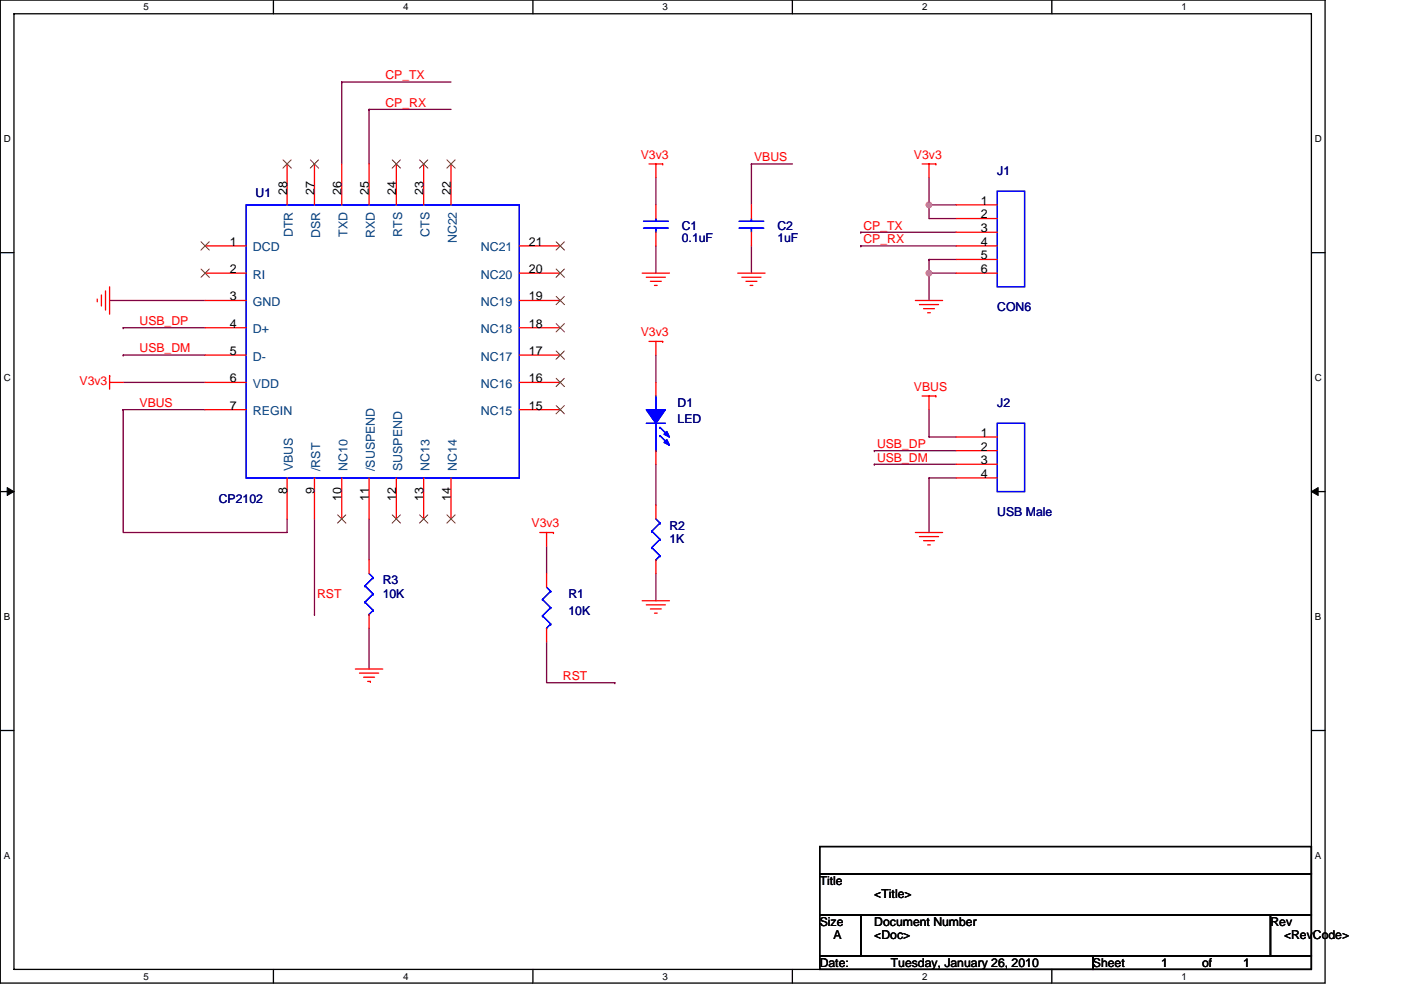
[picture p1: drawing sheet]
<svg xmlns="http://www.w3.org/2000/svg" width="297mm" height="210mm" viewBox="0 0 297 210" stroke-linecap="round" stroke-linejoin="round" font-family="sans-serif">
<path d="M.1 0h280.8v208.5h-280.8zM3 2.9h275v202.7h-275z" fill="none" stroke="#000" stroke-width=".28"/>
<g fill="#fff">
<path d="M30.5 .3h1.1v2.3h-1.1z"/>
<path d="M30.5 205.9h1.1v2.3h-1.1z"/>
</g>
<path d="M58 0v2.9M58 205.6v2.9" fill="none" stroke="#000" stroke-width=".28"/>
<g fill="#fff">
<path d="M85.5 .3h1.1v2.3h-1.1z"/>
<path d="M85.5 205.9h1.1v2.3h-1.1z"/>
</g>
<path d="M113 0v2.9M113 205.6v2.9" fill="none" stroke="#000" stroke-width=".28"/>
<g fill="#fff">
<path d="M140.5 .3h1.1v2.3h-1.1z"/>
<path d="M140.5 205.9h1.1v2.3h-1.1z"/>
</g>
<path d="M168 0v2.9M168 205.6v2.9" fill="none" stroke="#000" stroke-width=".28"/>
<g fill="#fff">
<path d="M195.5 .3h1.2v2.3h-1.2z"/>
<path d="M195.5 205.9h1.2v2.3h-1.2z"/>
</g>
<path d="M223 0v2.9M223 205.6v2.9" fill="none" stroke="#000" stroke-width=".28"/>
<g fill="#fff">
<path d="M250.5 .3h1.2v2.3h-1.2z"/>
<path d="M250.5 205.9h1.2v2.3h-1.2z"/>
<path d="M.8 28.3h1.5v2.3h-1.5z"/>
<path d="M278.8 28.3h1.5v2.3h-1.5z"/>
<path d="M.8 78.9h1.5v2.3h-1.5z"/>
<path d="M278.8 78.9h1.5v2.3h-1.5z"/>
</g>
<path d="M.1 53.6h2.9M278 53.6h2.9" fill="none" stroke="#000" stroke-width=".28"/>
<g fill="#fff">
<path d="M.8 129.6h1.4v2.3h-1.4z"/>
<path d="M278.8 129.6h1.4v2.3h-1.4z"/>
</g>
<path d="M.1 104.3h2.9M278 104.3h2.9" fill="none" stroke="#000" stroke-width=".28"/>
<path d="M1.5 103.4l1.5 .9-1.5 .8zM278 104.3l1.5-.9v1.7z" fill="#000" stroke="#000" stroke-width=".21"/>
<g fill="#fff">
<path d="M.8 180.3h1.4v2.3h-1.4z"/>
<path d="M278.8 180.3h1.4v2.3h-1.4z"/>
</g>
<path d="M.1 154.9h2.9M278 154.9h2.9M173.8 179.6h104.2v5.7h-104.2zM173.8 194h8.7v8.7h-8.7zM173.8 185.3h104.2v8.7h-104.2zM182.5 194h86.9v8.7h-86.9zM269.4 194h8.6v8.7h-8.6zM173.8 202.7h57.9v2.9h-57.9zM231.7 202.7h46.3v2.9h-46.3z" fill="none" stroke="#000" stroke-width=".28"/>
<g fill="none" stroke="#800040" stroke-width=".28">
<path d="M72.5 17.4v17.4M72.5 17.4h.1M72.5 17.4h23.1M78.2 23.2v11.6M78.2 23.2h.1M78.2 23.2h17.4M139.1 37.7v5.8M159.3 34.8v8.7M159.3 34.8h.1M159.3 34.8h8.7M197 37.7v5.8M139.1 52.2v5.7"/>
<path d="M159.3 52.2v5.7M182.5 49.3h.1M182.5 52.2h.1M182.5 49.3h20.3M182.5 52.2h20.3M197 43.5v2.9h5.8M197 43.5h.1M197 55h5.8M197 57.9h.1M197 55v2.9h5.8M197 55h.1M197 43.5h5.8"/>
<path d="M197 57.9v5.8M23.2 63.7h20.3M26.1 69.5h.1M26.1 75.3h.1M26.1 69.5h17.4M26.1 75.3h17.4M139.1 75.3v5.8M26.1 86.9v26h34.8v-2.8M26.1 86.9h.1M26.1 81.1h17.4M26.1 86.9h17.4M139.1 98.5v8.7"/>
<path d="M185.4 95.6h.1M185.4 98.5h.1M185.4 95.6h17.4M185.4 98.5h17.4M197 86.9v5.8h5.8M66.7 110.1v20.2M78.2 110.1v8.6M115.9 115.8v5.8M202.8 101.4h-5.8v11.5M66.7 130.3h.1M78.2 133.2v8.7M115.9 136.1v8.7h14.5"/>
<path d="M139.1 121.6v5.8M130.4 144.8h.1"/>
</g>
<g fill="#f0f" stroke="#f0f" stroke-width=".28">
<circle cx="197" cy="43.5" r=".57"/>
<circle cx="197" cy="57.9" r=".57"/>
</g>
<g fill="none" stroke="#f00" stroke-width=".28">
<path d="M60.9 34.8v8.7M66.7 34.8v8.7M72.5 34.8v8.7M78.2 34.8v8.7M84 34.8v8.7M89.8 34.8v8.7M95.6 34.8v8.7M137.6 34.8h2.9M139.1 34.8v2.9M140.5 34.8h.1M195.5 34.8h2.9M197 34.8v2.9"/>
<path d="M198.4 34.8h.1M43.5 52.2h8.7M43.5 57.9h8.7M110.1 52.2h8.7M110.1 57.9h8.7M136.2 57.9h5.7M137 58.8h4.1M137.9 59.7h2.3M139.1 43.5v2.9M139.1 49.3v2.9M156.4 57.9h5.8M157.3 58.8h4.1"/>
<path d="M158.2 59.7h2.3M159.3 43.5v2.9M159.3 49.3v2.9M202.8 52.2h8.7M202.8 57.9h8.7M202.8 43.5h8.7M202.8 46.4h8.7M202.8 49.3h8.7M202.8 55h8.7M20.6 63.4v.6M21.5 62.6v2.3M22.4 61.7v4.1"/>
<path d="M23.2 60.8v5.8M23.2 79.7h.1M23.2 79.7v2.8M43.5 63.7h8.7M43.5 69.5h8.7M43.5 75.3h8.7M110.1 63.7h8.7M110.1 69.5h8.7M110.1 75.3h8.7M137.6 72.4h2.9M138.8 60.5h.5M139.1 72.4v2.9"/>
<path d="M140.5 72.4h.1M159 60.5h.6M194.1 63.7h5.8M194.9 64.6h4.1M195.8 65.5h2.3M196.7 66.3h.5M23.2 81.1h2.9M43.5 81.1h8.7M43.5 86.9h8.7M110.1 81.1h8.7M110.1 86.9h8.7M139.1 81.1v2.9"/>
<path d="M139.1 95.6v2.9M195.5 84h2.9M197 84v2.9M198.4 84h.1M202.8 92.7h8.7M202.8 95.6h8.7M202.8 98.5h8.7M60.9 101.4v8.7M66.7 101.4v8.7M72.5 101.4v8.7M78.2 101.4v8.7M78.2 118.7v2.9"/>
<path d="M84 101.4v8.7M89.8 101.4v8.7M95.6 101.4v8.7M114.4 112.9h2.9M115.9 112.9v2.9M117.3 112.9h.1M139.1 107.2v2.9M139.1 118.7v2.9M194.1 112.9h5.8M194.9 113.8h4.1M195.8 114.7h2.3M196.7 115.6h.5"/>
<path d="M202.8 101.4h8.7M78.2 130.3v2.9M115.9 121.6v2.9M115.9 133.2v2.9M136.2 127.4h5.7M137 128.3h4.1M137.9 129.2h2.3M138.8 130h.5M75.4 141.9h5.7M76.2 142.8h4.1M77.1 143.6h2.3M78 144.5h.5"/>
<path d="M78.5 144.5h.1"/>
</g>
<g fill="none" stroke="#00f" stroke-width=".28">
<path d="M52.2 43.5h57.9v57.9h-57.9zM136.4 48.4h5.3M136.4 46.9h5.3M139.1 46.4v.5M139.1 48.4h.1M139.1 48.4v.9M156.7 48.4h5.2M156.7 46.9h5.2M159.3 46.4v.5M159.3 48.4h.1M159.3 48.4v.9M211.5 40.6h5.7v20.2h-5.7z"/>
<path d="M137 89.8h4.1M139.1 84v2.9M139.1 95.6h.1M139.1 89.8v5.8M139.9 90.7h.1M139.9 92.4h.1M139.9 90.7l1.8 1.7M139.9 92.4l1.8 1.7M211.5 89.8h5.7v14.5h-5.7zM138.2 112.7h.1M138.2 116.1h.1M138.2 112.7l1.7 1.7"/>
<path d="M138.2 116.1l1.7 1.8M139.1 118.7h.1M139.1 110.1l.8 .8M139.9 110.9h.1M139.9 114.4h.1M139.9 117.9h.1M139.9 110.9l-1.7 1.8M139.9 114.4l-1.7 1.7M139.9 117.9l-.8 .8M77.4 124.2h.1M77.4 127.7h.1M77.4 124.2l1.7 1.8"/>
<path d="M77.4 127.7l1.7 1.8M78.2 130.3h.1M78.2 121.6l.9 .9M79.1 122.5h.1M79.1 126h.1M79.1 129.5h.1M79.1 122.5l-1.7 1.7M79.1 126l-1.7 1.7M79.1 129.5l-.9 .8M115 127.1h.1M115 130.6h.1M115 127.1l1.8 1.8"/>
<path d="M115 130.6l1.8 1.8M115.9 133.2h.1M115.9 124.5l.9 .9M116.8 125.4h.1M116.8 128.9h.1M116.8 132.4h.1M116.8 125.4l-1.8 1.7M116.8 128.9l-1.8 1.7M116.8 132.4l-.9 .8"/>
</g>
<g fill="#00f" stroke="#00f" stroke-width=".28">
<path d="M137 86.9h4.1l-2 2.9z" fill-rule="evenodd"/>
<path d="M141.4 93.3l.5 1.1-1.1-.5z" fill-rule="evenodd"/>
<path d="M140.8 92.1l.6-.6 .5 1.2z" fill-rule="evenodd"/>
<path d="M137 86.9h4.1l-2 2.9z" fill-rule="evenodd"/>
<path d="M141.4 93.3l.5 1.1-1.1-.5z" fill-rule="evenodd"/>
<path d="M140.8 92.1l.6-.6 .5 1.2z" fill-rule="evenodd"/>
</g>
<g fill="none" stroke="#804000" stroke-width=".21">
<path d="M60 33.9l1.8 1.8M61.7 33.9l-1.7 1.8M65.8 33.9l1.8 1.8M67.5 33.9l-1.7 1.8M83.2 33.9l1.7 1.8M84.9 33.9l-1.8 1.8M89 33.9l1.7 1.8M90.7 33.9l-1.8 1.8M94.8 33.9l1.7 1.8M96.5 33.9l-1.8 1.8M42.6 51.3l1.8 1.7M42.6 57.1l1.8 1.7"/>
<path d="M44.4 51.3l-1.8 1.7M44.4 57.1l-1.8 1.7M117.9 57.1l1.8 1.7M117.9 51.3l1.8 1.7M119.7 57.1l-1.8 1.7M119.7 51.3l-1.8 1.7M117.9 74.4l1.8 1.8M117.9 68.6l1.8 1.8M117.9 62.9l1.8 1.7M119.7 62.9l-1.8 1.7M119.7 74.4l-1.8 1.8M119.7 68.6l-1.8 1.8"/>
<path d="M117.9 86l1.8 1.8M117.9 80.2l1.8 1.8M119.7 80.2l-1.8 1.8M119.7 86l-1.8 1.8M71.6 109.2l1.7 1.8M73.3 109.2l-1.7 1.8M83.2 109.2l1.7 1.8M84.9 109.2l-1.8 1.8M89 109.2l1.7 1.8M90.7 109.2l-1.8 1.8M94.8 109.2l1.7 1.8M96.5 109.2l-1.8 1.8"/>
</g>
<g font-size="2.6" fill="#f00">
<text x="81.7" y="16.8">CP_TX</text>
<text x="81.7" y="22.6">CP_RX</text>
<text x="135.9" y="33.6">V3v3</text>
<text x="159.9" y="34.2">VBUS</text>
<text x="193.8" y="33.6">V3v3</text>
<text x="183.1" y="48.7">CP_TX</text>
<text x="183.1" y="51.6">CP_RX</text>
<text x="29.6" y="68.9">USB_DP</text>
<text x="135.9" y="71.3">V3v3</text>
<text x="29.6" y="74.7">USB_DM</text>
<text x="16.9" y="81.7">V3v3</text>
<text x="193.8" y="82.8">VBUS</text>
<text x="29.6" y="86.3">VBUS</text>
<text x="185.9" y="95">USB_DP</text>
<text x="185.9" y="97.9">USB_DM</text>
<text x="112.7" y="111.8">V3v3</text>
<text x="67.2" y="126.9">RST</text>
<text x="119.4" y="144.2">RST</text>
</g>
<g font-size="2.6" fill="#000080">
<text x="54.2" y="41.7">U1</text>
<text x="211.5" y="37.1">J1</text>
<text x="144.6" y="48.7">C1</text>
<text x="144.6" y="51.3">0.1uF</text>
<text x="164.8" y="48.7">C2</text>
<text x="164.8" y="51.3">1uF</text>
<text x="211.5" y="66.1">CON6</text>
<text x="143.7" y="86.3">D1</text>
<text x="143.7" y="89.8">LED</text>
<text x="211.5" y="86.3">J2</text>
<text x="46.4" y="106.6">CP2102</text>
<text x="141.9" y="112.4">R2</text>
<text x="211.5" y="109.5">USB Male</text>
<text x="141.9" y="115.3">1K</text>
<text x="81.1" y="124">R3</text>
<text x="81.1" y="126.9">10K</text>
<text x="120.5" y="126.9">R1</text>
<text x="120.5" y="130.3">10K</text>
</g>
<g font-size="2.6">
<text x="60.9" y="41.4" transform="rotate(-90 60.9 41.4)">28</text>
<text x="66.7" y="41.4" transform="rotate(-90 66.7 41.4)">27</text>
<text x="72.4" y="41.4" transform="rotate(-90 72.4 41.4)">26</text>
<text x="78.2" y="41.4" transform="rotate(-90 78.2 41.4)">25</text>
<text x="84" y="41.4" transform="rotate(-90 84 41.4)">24</text>
<text x="89.8" y="41.4" transform="rotate(-90 89.8 41.4)">23</text>
<text x="95.6" y="41.4" transform="rotate(-90 95.6 41.4)">22</text>
<text x="208" y="43.4">1</text>
<text x="208" y="46.3">2</text>
<text x="48.7" y="52.1">1</text>
<text x="112.1" y="52.1">21</text>
<text x="208" y="49.2">3</text>
<text x="208" y="52.1">4</text>
<text x="48.7" y="57.9">2</text>
<text x="112.1" y="57.9">20</text>
<text x="208" y="55">5</text>
<text x="208" y="57.9">6</text>
<text x="48.7" y="63.7">3</text>
<text x="112.1" y="63.7">19</text>
<text x="48.7" y="69.5">4</text>
<text x="112.1" y="69.5">18</text>
<text x="48.7" y="75.3">5</text>
<text x="112.1" y="75.3">17</text>
<text x="48.7" y="81.1">6</text>
<text x="112.1" y="81.1">16</text>
<text x="48.7" y="86.9">7</text>
<text x="112.1" y="86.9">15</text>
<text x="208" y="92.7">1</text>
<text x="208" y="95.6">2</text>
<text x="208" y="98.4">3</text>
<text x="208" y="101.3">4</text>
<text x="60.9" y="104.9" transform="rotate(-90 60.9 104.9)">8</text>
<text x="66.7" y="104.9" transform="rotate(-90 66.7 104.9)">9</text>
<text x="72.4" y="106.3" transform="rotate(-90 72.4 106.3)">10</text>
<text x="78.2" y="106.3" transform="rotate(-90 78.2 106.3)">11</text>
<text x="84" y="106.3" transform="rotate(-90 84 106.3)">12</text>
<text x="89.8" y="106.3" transform="rotate(-90 89.8 106.3)">13</text>
<text x="95.6" y="106.3" transform="rotate(-90 95.6 106.3)">14</text>
<text x="173.8" y="187.7">Title</text>
<text x="185.4" y="190.6">&lt;Title&gt;</text>
<text x="173.8" y="196.4">Size</text>
<text x="185.4" y="196.4">Document Number</text>
<text x="269.4" y="196.4">Rev</text>
<text x="176.7" y="199.3">A</text>
<text x="185.4" y="199.3">&lt;Doc&gt;</text>
<text x="272.2" y="199.3">&lt;RevCode&gt;</text>
<text x="173.8" y="205">Date:</text>
<text x="188.9" y="205">Tuesday, January 26, 2010</text>
<text x="231.7" y="205">Sheet</text>
<text x="246.2" y="205">1</text>
<text x="254.9" y="205">of</text>
<text x="263.6" y="205">1</text>
</g>
<g font-size="2.6" fill="#004080">
<text x="53.6" y="53.3">DCD</text>
<text x="62.1" y="50.3" transform="rotate(-90 62.1 50.3)">DTR</text>
<text x="67.9" y="50.5" transform="rotate(-90 67.9 50.5)">DSR</text>
<text x="73.7" y="50.2" transform="rotate(-90 73.7 50.2)">TXD</text>
<text x="79.5" y="50.5" transform="rotate(-90 79.5 50.5)">RXD</text>
<text x="85.2" y="50.2" transform="rotate(-90 85.2 50.2)">RTS</text>
<text x="91" y="50.2" transform="rotate(-90 91 50.2)">CTS</text>
<text x="96.8" y="51.6" transform="rotate(-90 96.8 51.6)">NC22</text>
<text x="101.9" y="53.3">NC21</text>
<text x="53.6" y="59.1">RI</text>
<text x="101.9" y="59.1">NC20</text>
<text x="53.6" y="64.9">GND</text>
<text x="101.9" y="64.9">NC19</text>
<text x="53.6" y="70.7">D+</text>
<text x="101.9" y="70.7">NC18</text>
<text x="53.6" y="76.5">D-</text>
<text x="101.9" y="76.5">NC17</text>
<text x="53.6" y="82.3">VDD</text>
<text x="101.9" y="82.3">NC16</text>
<text x="53.6" y="88.1">REGIN</text>
<text x="101.9" y="88.1">NC15</text>
<text x="62.1" y="99.9" transform="rotate(-90 62.1 99.9)">VBUS</text>
<text x="67.9" y="99.9" transform="rotate(-90 67.9 99.9)">/RST</text>
<text x="73.7" y="99.9" transform="rotate(-90 73.7 99.9)">NC10</text>
<text x="79.5" y="99.9" transform="rotate(-90 79.5 99.9)">/SUSPEND</text>
<text x="85.2" y="99.9" transform="rotate(-90 85.2 99.9)">SUSPEND</text>
<text x="91" y="99.9" transform="rotate(-90 91 99.9)">NC13</text>
<text x="96.8" y="99.9" transform="rotate(-90 96.8 99.9)">NC14</text>
</g>
<g font-size="2.1">
<text x="30.5" y="2.2">5</text>
<text x="85.5" y="2.2">4</text>
<text x="140.5" y="2.2">3</text>
<text x="195.5" y="2.2">2</text>
<text x="250.5" y="2.2">1</text>
<text x=".8" y="30.1">D</text>
<text x="278.8" y="30.1">D</text>
<text x=".8" y="80.8">C</text>
<text x="278.8" y="80.8">C</text>
<text x=".8" y="131.4">B</text>
<text x="278.8" y="131.4">B</text>
<text x=".8" y="182.1">A</text>
<text x="278.8" y="182.1">A</text>
<text x="30.5" y="207.8">5</text>
<text x="85.5" y="207.8">4</text>
<text x="140.5" y="207.8">3</text>
<text x="195.5" y="207.8">2</text>
<text x="250.5" y="207.8">1</text>
</g>
</svg>
